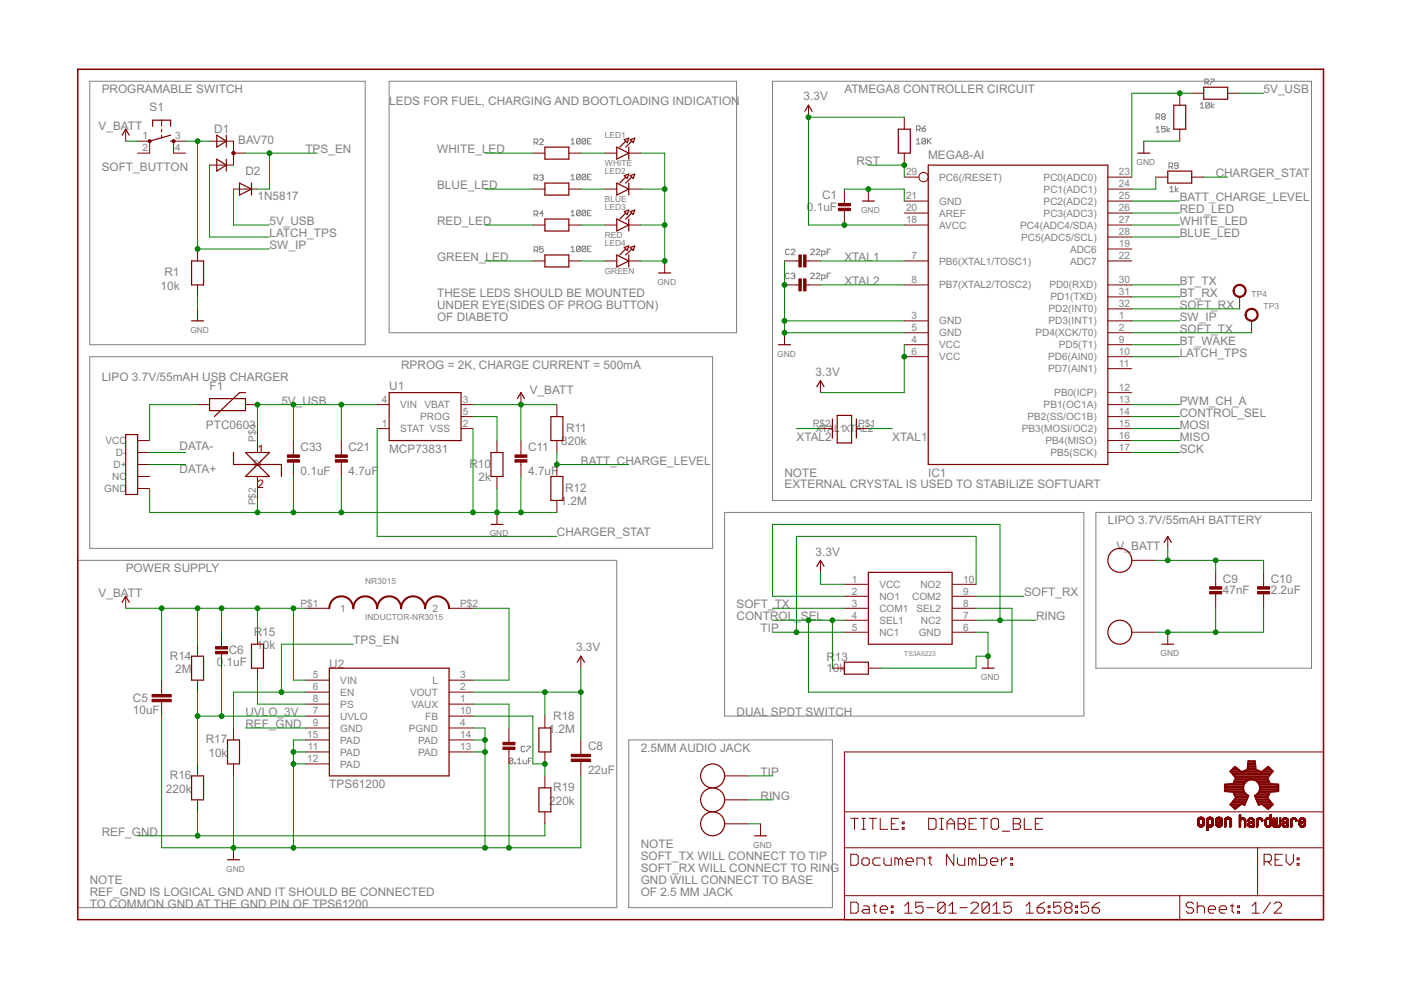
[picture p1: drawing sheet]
<svg xmlns="http://www.w3.org/2000/svg" width="297mm" height="210mm" viewBox="0 0 297 210" stroke-linecap="round" stroke-linejoin="round" font-family="sans-serif">
<g fill="none" stroke="#808080" stroke-width=".21">
<path d="M19 17.2h58.4v55.9h-58.4zM82.5 17.2h73.7v53.3h-73.7zM163.8 17.2h114.3v88.9h-114.3zM255.5 17.5h.6l.1-.1v-.4l-.1-.2h-.6v1.1M255.8 17.5l.4 .4M256.6 16.8h.8v.2l-.8 .8v.1M113.2 30.2h.6l.2-.1v-.4l-.2-.2h-.6v1.1M113.2 37.9h.6l.2-.2v-.4l-.2-.2h-.6v1.1M113.6 30.2l.4 .4M113.6 37.9l.4 .3M114.4 29.7l.2-.2h.4l.2 .2v.2l-.8 .7h.8M114.4 37.3l.2-.2h.4l.2 .2-.2 .4"/>
<path d="M114.8 37.7h.2M115 37.7l.2 .2-.2 .3h-.4l-.2-.1M121.1 30.5h.7M121.1 29.7l.4-.4v1.2M121.1 37.4l.4-.4v1.1M121.1 38.1h.7M123 29.5v.8l-.2 .2h-.4l-.2-.2M123 29.5l-.2-.2h-.4l-.2 .2v.8M123 37.1l-.2-.1h-.4l-.2 .1v.8M123 37.1v.8l-.2 .2h-.4l-.2-.2M123 29.5l-.8 .8M123 37.1l-.8 .8"/>
<path d="M124.2 29.5v.8l-.2 .2h-.4l-.2-.2M124.2 29.5l-.2-.2h-.4l-.2 .2v.8M124.2 37.1l-.2-.1h-.4l-.2 .1v.8M124.2 37.1v.8l-.2 .2h-.4l-.2-.2M124.2 29.5l-.8 .8M124.2 37.1l-.8 .8M124.6 29.9h.4M124.6 37.5h.4M125.3 29.3h-.7v1.2h.7M125.3 37h-.7v1.1h.7M194.3 29.7l.4-.4v1.2M194.3 30.5h.8"/>
<path d="M194.3 27.5h.6l.2-.2v-.4l-.2-.2h-.6v1.2M194.7 27.5l.4 .4M195.5 27.3h.6l.2 .3-.2 .3h-.4l-.2-.3zM196.3 29.5v.8l-.2 .2h-.4l-.2-.2M196.3 29.5l-.2-.2h-.4l-.2 .2v.8M196.3 29.5l-.8 .8M196.3 26.7l-.8 .6M196.6 29.3v1.2M196.8 29.9l.6 .6M197.4 29.3l-.8 .8M245.1 27.2l.4-.4v1.2M245.1 28h.8"/>
<path d="M245.1 24.9h.6l.2-.2v-.4l-.2-.2h-.6v1.2M245.5 24.9l.4 .4M246.5 24.7l-.2-.2 .2-.4h.3l.3 .2-.3 .4M246.5 24.7l-.2 .2 .2 .4h.3l.3-.2-.3-.4M246.5 24.7h.3M247.1 26.8h-.8v.6l.4-.2 .4 .2v.4l-.3 .2h-.3l-.2-.2M247.4 26.8v1.2M247.8 35.3h.6l.2-.2v-.4l-.2-.2h-.6v1.2M248 39.9l.4-.4v1.2M248 27.2l-.6 .4 .6 .4M248.2 35.3l.4 .4M249.2 39.5v1.2"/>
<path d="M249.8 39.9l-.6 .4 .6 .4M249.8 35.1h-.6l-.2-.2 .2-.4h.4l.2 .2v.8l-.2 .2h-.4l-.2-.2M254.5 22.1l.4-.4v1.2M254.5 22.9h.8M256.4 21.9v.8l-.2 .2h-.4l-.1-.2M256.4 21.9l-.2-.2h-.4l-.1 .2v.8M256.4 21.9l-.7 .8M256.8 21.7v1.2M257.4 22.1l-.6 .4 .6 .4M113.2 45.5h.6l.2-.2v-.4l-.2-.2h-.6v1.2M113.2 53.1h.6l.2-.2v-.4l-.2-.2h-.6v1.2M113.6 45.5l.4 .4"/>
<path d="M113.6 53.1l.4 .4M115.2 52.3h-.8v.6l.4-.2 .4 .2v.4l-.2 .2h-.4l-.2-.2M115.2 45.3h-.8l.6-.6v1.2M121.1 45l.4-.4v1.1M121.1 52.6l.4-.4v1.2M121.1 45.7h.7M121.1 53.4h.7M123 44.8l-.2-.2h-.4l-.2 .2v.8M123 52.4l-.2-.2h-.4l-.2 .2v.8M123 44.8v.8l-.2 .1h-.4l-.2-.1M123 52.4v.8l-.2 .2h-.4l-.2-.2M123 44.8l-.8 .8"/>
<path d="M123 52.4l-.8 .8M124.2 44.8l-.2-.2h-.4l-.2 .2v.8M124.2 52.4l-.2-.2h-.4l-.2 .2v.8M124.2 44.8v.8l-.2 .1h-.4l-.2-.1M124.2 52.4v.8l-.2 .2h-.4l-.2-.2M124.2 44.8l-.8 .8M124.2 52.4l-.8 .8M124.6 45.2h.4M124.6 52.8h.4M125.3 44.6h-.7v1.1h.7M125.3 52.2h-.7v1.2h.7M167.3 53l-.1-.2h-.4l-.2 .2v.8l.2 .2h.4l.1-.2"/>
<path d="M167.3 58.1l-.1-.2h-.4l-.2 .2v.8l.2 .2h.4l.1-.2M167.7 53l.2-.2h.4l.2 .2v.2l-.8 .8h.8M167.7 58.1l.2-.2h.4l.2 .2-.2 .4M168.1 58.5h.2M168.3 58.5l.2 .2-.2 .4h-.4l-.2-.2M171.9 53l.1-.2h.4l.2 .2v.2l-.7 .8h.7M171.9 58.1l.1-.2h.4l.2 .2v.2l-.7 .8h.7M173 53l.2-.2h.4l.2 .2v.2l-.8 .8h.8M173 58.1l.2-.2h.4l.2 .2v.2l-.8 .8h.8M174.2 54h.6l.2-.2v-.4l-.2-.2h-.6v1.2M174.2 59.1h.6l.2-.2v-.4l-.2-.2h-.6v1.2M175.4 53.4h.3"/>
<path d="M175.4 58.5h.3M176.1 52.8h-.7v1.2M176.1 57.9h-.7v1.2M248 40.7h.8M19 75.6h132.1v40.7h-132.1zM16.5 118.8h114.3v73.6h-114.3zM153.6 108.6h76.2v43.2h-76.2zM232.3 108.6h45.8v33.1h-45.8zM111.3 158.4l-.2-.2h-.4l-.2 .2v.8l.2 .2h.4l.2-.2M111.7 158.2h.8v.2l-.8 .8v.2M133.3 156.9h43.2v35.5h-43.2zM108.7 161l-.2-.2h-.3l-.2 .2v.7"/>
<path d="M108.7 161v.7l-.2 .2h-.3l-.2-.2M108.7 161l-.7 .7M109.1 161.7h.2v.2h-.2zM109.7 161.9h.8M109.7 161.1l.4-.3v1.1M110.9 161.1v.6l.2 .2h.6v-.8M112.1 161.3h.3M112.8 160.8h-.7v1.1"/>
</g>
<path d="M16.5 14.7h264.1v180.3h-264.1z" fill="none" stroke="#800000" stroke-width=".32"/>
<g fill="none" stroke="#800000" stroke-width=".21">
<path d="M250.1 19.8v2.5M252.7 19.8h2.5M260.3 19.8h2.5M26.6 27.4v2.5M29.2 29.9h2.5v2.6h-2.5M34.3 25.5v1.3M34.3 27.4v.6M34.3 28.7v.6M39.3 29.9h-2.5v2.6h2.5M44.4 29.9h5.1v5.1h-5.1M49.5 32.5h2.5M113 32.5h2.5"/>
<path d="M120.6 32.5h2.5M128.2 32.5h2.6M133.3 32.5h2.5M171.4 22.3v2.5M191.7 37.5h3.1M191.7 24.8v2.6M191.7 32.5v2.5M234.9 37.5h5.1M242.5 29.9v2.6M245 37.5h2.6M250.1 27.4v2.5M252.7 37.5h2.5"/>
<path d="M41.9 52.8v2.5M49.5 40.1h5.1M113 55.3h2.5M113 47.7h2.5M113 40.1h2.5M120.6 55.3h2.5M120.6 47.7h2.5M120.6 40.1h2.5M128.2 55.3h2.6M128.2 47.7h2.6M128.2 40.1h2.6M133.3 55.3h2.5"/>
<path d="M133.3 47.7h2.5M133.3 40.1h2.5M140.9 55.3v2.6M166.3 55.3h3.3M170.6 55.3h3.3M179 40.1v3.3M179 44.4v3.3M184.1 40.1v2.5M191.7 55.3h5.1M191.7 42.6h5.1M191.7 45.2h5.1M191.7 47.7h5.1"/>
<path d="M234.9 55.3h5.1M234.9 42.6h5.1M234.9 45.2h5.1M234.9 47.7h5.1M234.9 52.8h5.1M234.9 50.2h5.1M234.9 40.1h5.1M41.9 60.4v2.5M41.9 65.5v2.5M166.3 60.4h3.3M166.3 70.5v2.6M170.6 60.4h3.3"/>
<path d="M191.7 60.4h5.1M191.7 68h5.1M191.7 70.5h5.1M191.7 73.1h5.1M191.7 75.6h5.1M234.9 60.4h5.1M234.9 68h5.1M234.9 70.5h5.1M234.9 73.1h5.1M234.9 75.6h5.1M234.9 78.2h5.1M234.9 65.5h5.1"/>
<path d="M234.9 62.9h5.1M262.8 62.9v2.6M265.4 68v2.5M29.2 95.9h2.5M29.2 93.4h2.5M29.2 98.5h2.5M41.9 85.8h2.5M52 85.8h2.6M54.6 90.9v5M62.2 93.4v3.3M62.2 97.7v3.3M72.4 93.4v3.3"/>
<path d="M72.4 97.7v3.3M80 90.9h2.5M80 85.8h2.5M97.7 90.9h2.6M97.7 88.3h2.6M97.7 85.8h2.6M105.4 93.4v2.5M110.4 83.2v2.6M110.4 93.4v3.3M110.4 97.7v3.3M118.1 85.8v2.5M118.1 93.4v2.5"/>
<path d="M118.1 98.5v2.5M173.9 90.9h2.6M173.9 80.7v2.5M181.6 90.9h2.5M234.9 95.9h5.1M234.9 93.4h5.1M234.9 90.9h5.1M234.9 88.3h5.1M234.9 85.8h5.1M234.9 83.2h5.1M29.2 101h2.5M29.2 103.6h2.5"/>
<path d="M54.6 101v5.1M105.4 101v2.6M105.4 108.6v2.6M118.1 106.1v2.5M173.9 118.8v2.5M240 118.8h5M247.6 113.7v2.6M26.6 126.4v2.6M41.9 136.6v2.5M47 134v3.4M47 138.4v3.3M54.6 134v2.6"/>
<path d="M64.7 129h5.1M95.2 129h5.1M123.1 139.1v2.6M179 129h5.1M179 123.9h5.1M179 126.4h5.1M179 131.5h5.1M179 134h5.1M201.9 129h5M201.9 123.9h5M201.9 126.4h5M201.9 131.5h5"/>
<path d="M201.9 134h5M209.5 139.1v2.6M240 134h5M247.6 134v2.6M257.7 121.3v3.4M257.7 125.7v3.3M267.9 121.3v3.4M267.9 125.7v3.3M34.3 144.2v3.1M34.3 148.8v3M41.9 144.2v2.5M49.5 154.3v2.6"/>
<path d="M54.6 141.7v2.5M64.7 159.4h5.1M64.7 146.7h5.1M64.7 151.8h5.1M64.7 154.3h5.1M64.7 144.2h5.1M64.7 156.9h5.1M64.7 149.3h5.1M95.2 159.4h5.1M95.2 146.7h5.1M95.2 151.8h5.1M95.2 154.3h5.1"/>
<path d="M95.2 144.2h5.1M95.2 156.9h5.1M95.2 149.3h5.1M107.9 154.3v3.3M107.9 158.7v3.3M115.5 151.8v2.5M115.5 159.4v2.6M123.1 156.9v3M176.5 141.7h2.5M179 159.4h101.6v35.6h-101.6zM184.1 141.7h2.5M41.9 162v2.5"/>
<path d="M41.9 169.6v2.5M49.5 162v2.5M49.5 179.7v2.6M64.7 162h5.1M115.5 164.5v2.5M115.5 172.1v2.6M123.1 161.5v3M153.6 174.7h5.1M153.6 169.6h5.1M153.6 164.5h5.1M161.2 174.7v2.5M179 179.7h101.6"/>
<path d="M179 172.1h101.6M180.4 173.5h1.5M181.2 173.5v2.3M182.7 173.5h.8M182.7 175.8h.8M183.1 173.5v2.3M184.3 173.5h1.5M185.1 173.5v2.3M186.6 173.5v2.3h1.6M189 174.7h.7M190.5 173.5h-1.5v2.3h1.5M191.3 175.5h.4v.3h-.4z"/>
<path d="M191.3 174.3h.4v.4h-.4zM196.9 173.5h1.2l.4 .4v1.6l-.4 .3h-1.2zM199.2 173.5h.8M199.2 175.8h.8M199.6 173.5v2.3M200.8 174.7h1.6M200.8 175.8v-1.5l.8-.8 .8 .8v1.5M203.1 173.5h1.2l.4 .4v.4l-.4 .4 .4 .4v.4l-.4 .3h-1.2zM203.1 174.7h1.2M205.5 174.7h.7M207 173.5h-1.5v2.3h1.5M207.8 173.5h1.6"/>
<path d="M208.6 173.5v2.3M210.1 173.9l.4-.4h.8l.4 .4v1.6l-.4 .3h-.8l-.4-.3zM212.5 176.2h1.5M214.8 173.5h1.2l.4 .4v.4l-.4 .4 .4 .4v.4l-.4 .3h-1.2zM214.8 174.7h1.2M217.2 173.5v2.3h1.5M219.5 174.7h.8M221.1 173.5h-1.6v2.3h1.6M253.9 174.6h.4M253.9 174.3h.4M253.9 174.7l.4 .1M253.9 174.7h.4"/>
<path d="M253.9 174.5h.4M253.9 174.4h.4M253.9 174.2h.4M253.9 174.1h.4M253.9 174h.4M253.9 173.9h.4M253.9 173.8h.4M253.9 174.9h.5M253.9 174.8l.5 .1M253.9 174.8h.5M254 174.9l.6 .1M254 175h1.3"/>
<path d="M254 173.6h1.3M254 173.5h1.2M254.1 173.5h1.1M254.1 175.1h1.1M254.1 175.2h1M254.1 173.4h1M254.2 175.2h.9M254.2 173.4h.9M254.3 175.3h.7M254.3 173.3h.7M254.3 173.9h-.4M254.4 173.8h-.5"/>
<path d="M254.4 173.3h.5M254.4 173.7l-.5 .1M254.5 173.7h-.6M254.6 175.4h.1M254.8 173.7h.5M254.8 174.9h.5M254.9 173.7l.5 .1M254.9 173.8h.5M254.9 174.8h.5M255 173.9h.4M255 173.8l.4 .1M255 174.6h.4"/>
<path d="M255 174.3h.4M255 174.7h.4M255 174.5h.4M255 174.4h.4M255 174.2h.4M255 174.1h.4M255 174h.4M255.2 175.1h-1.2M255.3 173.6l-1.3 .1M255.3 175h-.6M255.4 174.8l-.5 .1M255.4 174.8h-.4"/>
<path d="M255.8 175.8h.4M255.8 174.6h.4M255.8 174.3h.4M255.8 175.4h.4M255.8 176h.2M255.8 175.9h.4M255.8 175.7h.4M255.8 175.6h.4M255.8 175.5h.4M255.8 175.2h1.2M255.8 174.9l.7 .1M255.8 174.9h.6"/>
<path d="M255.8 174.8l.5 .1M255.8 174.8h.5M255.8 174.7h.4M255.8 174.5h.4M255.8 174.4h.4M255.8 174.2h.4M255.8 174.1h.4M255.8 174h.4M255.8 173.9h.4M255.8 173.8h.4M255.9 176.1h.1M255.9 173.6h1.3"/>
<path d="M256 173.5h1.1M256 173.5h1.2M256 173.4h1M256.1 173.4h.9M256.2 176h-.4M256.2 173.3h.7M256.2 173.9h-.4M256.3 173.8h-.5M256.3 173.3h.5M256.3 173.7l-.5 .1M256.4 173.7h-.5M256.5 175.4h.1"/>
<path d="M256.7 173.7h.5M256.7 174.9h.5M256.8 173.7h.4M256.8 173.8h.5M256.9 175.3h-1.1M256.9 174.8h.4M256.9 173.8h.4M256.9 174.6h.4M256.9 174.3h.4M256.9 174.7h.4M256.9 174.5h.4M256.9 174.4h.4"/>
<path d="M256.9 174.2h.4M256.9 174.1h.4M256.9 174h.4M256.9 173.9h.4M257 175.2l-1.2 .1M257.1 175.1l-1.3 .1M257.2 175.1h-1.4M257.2 175h-1.4M257.2 173.6l-1.3 .1M257.2 174.9l-.6 .1M257.3 174.8l-.5 .1M257.3 174.8h-.5"/>
<path d="M257.7 174.8l.5 .1M257.7 174.8h.5M257.7 174.7l.4 .1M257.7 174.7h.4M257.7 174.2h.4M257.7 174.1h.4M257.7 174h.4M257.8 174.9h.5M257.8 174.9l.6 .1M257.8 175h1.3M257.8 173.6h1.3M257.9 175.1h1.2"/>
<path d="M257.9 173.5h1.2M257.9 175.1h1.1M257.9 173.5h1.1M258 175.2h1M258 173.4h1M258 175.2h.9M258 173.4h.9M258.1 175.3h.7M258.1 173.3h.7M258.1 173.9l-.4 .1M258.1 173.9h-.4M258.2 175.3h.6"/>
<path d="M258.2 173.8l-.5 .1M258.2 173.8h-.5M258.2 173.3h.5M258.2 174.2h1M258.2 174.6l-.5 .1M258.2 173.7l-.5 .1M258.3 174.6h-.6M258.3 174.1h.9M258.3 173.7h-.5M258.4 175.4h.2M258.4 174.5l-.7 .1M258.4 174.1h.8"/>
<path d="M258.5 174.5h-.8M258.6 174h.6M258.6 173.7h.6M258.7 174.9h.4M258.7 174.4l-1 .1M258.7 173.7l.5 .1M258.7 173.8h.5M258.7 173.9h.5M258.8 174.8h.4M258.8 173.9h.4M258.8 173.8h.4M258.8 174.7h.4"/>
<path d="M258.8 174.4h-1.1M258.8 174.6h.4M258.9 174.6h.3M258.9 174.3h-1.2M259 174.5h.2M259 174.3h-1.3M259.1 174.5h.1M259.1 175h-.5M259.1 173.6l-1.3 .1M259.1 174.2h-1.4M259.2 174.8l-.5 .1M259.6 174.6h.4"/>
<path d="M259.6 174.3h.4M259.6 175.3h.3M259.6 175.2h.4M259.6 175.1h.4M259.6 175h.4M259.6 174.9h.4M259.6 174.8h.4M259.6 174.7h.4M259.6 174.5h.4M259.6 174.4h.4M259.6 174.2h.4M259.6 174.1h.4"/>
<path d="M259.6 174h.4M259.6 173.9h.4M259.7 175.3h.2M259.7 173.6h1.3M259.8 173.5h1.2M259.8 173.5h1.1M259.9 173.4h1M259.9 173.4h.9M260 175.2l-.4 .1M260 173.3h.7M260.1 173.8l-.4 .1M260.1 173.8h-.4"/>
<path d="M260.1 173.3h.5M260.2 173.7l-.5 .1M260.2 173.7h-.5M260.5 173.7h.5M260.6 173.7h.5M260.6 173.8h.5M260.7 173.8h.4M260.7 174.6h.4M260.7 174.3h.4M260.7 175.3h.3M260.7 175.2h.4M260.7 175.1h.4"/>
<path d="M260.7 175h.4M260.7 174.9h.4M260.7 174.8h.4M260.7 174.7h.4M260.7 174.5h.4M260.7 174.4h.4M260.7 174.2h.4M260.7 174.1h.4M260.7 174h.4M260.7 173.9h.4M260.7 175.3h.2M261 173.6l-1.3 .1"/>
<path d="M261.1 175.2l-.4 .1M262.8 173.5h1M262.8 174.6h.2M262.8 174.3h.2M262.8 175.3h.2M262.8 175.2h.2M262.8 175.1h.2M262.8 175h.2M262.8 174.9h.2M262.8 174.8h.2M262.8 174.7h.2M262.8 174.5h.2"/>
<path d="M262.8 174.4h.2M262.8 174.2h.2M262.8 174.1h.2M262.8 173.9h.3M262.8 173.6l1.2 .1M262.8 173.6h1.2M262.8 173.5h1.1M262.8 173.4h.3M262.8 173.4h.2M262.8 173.3h.2M262.8 173.2h.2M262.8 173.1h.2"/>
<path d="M262.8 173h.2M262.8 172.9h.2M262.8 172.8h.2M262.8 175.4h.1M263 175.3l-.2 .1M263.1 174h-.3M263.1 173.8l-.3 .1M263.2 173.8h-.4M263.2 173.4h.5M263.2 173.7l-.4 .1M263.3 173.4h.3M263.4 173.7h-.6"/>
<path d="M263.5 173.7h.5M263.7 173.7h.4M263.7 173.8h.4M263.8 173.8h.3M263.8 173.9h.3M263.8 174.6h.3M263.8 174.3h.3M263.8 175.2h.3M263.8 175.1h.3M263.8 175h.3M263.8 174.9h.3M263.8 174.8h.3"/>
<path d="M263.8 174.7h.3M263.8 174.5h.3M263.8 174.4h.3M263.8 174.2h.3M263.8 174.1h.3M263.8 174h.3M263.9 175.4h.1M264.1 175.3l-.3 .1M264.1 175.3h-.3M264.6 174.9l.3 .1M264.6 174.9h.3M264.6 174.8h.3"/>
<path d="M264.6 174h.3M264.6 175h.3M264.6 173.9h.3M264.6 175.1h.5M264.6 173.8h.3M264.6 175.1h.8M264.7 175.2h.7M264.7 175.2l.8 .1M264.7 174.2h-.1M264.7 173.7h1.1M264.8 173.6h1M264.8 175.3h.7"/>
<path d="M264.8 173.5h.9M264.8 174.1h-.2M264.9 173.5h.8M264.9 174.1h-.3M264.9 174.8h-.3M264.9 174.4h1M264.9 174.7l-.3 .1M264.9 173.9h-.3M264.9 175.4h.5M265 174.7h-.4M265 173.4h.6M265 174.3h.9"/>
<path d="M265 173.8h-.4M265 173.7l-.4 .1M265.1 173.4h.3M265.1 174.6l-.5 .1M265.2 174.3h.7M265.2 175.4h.1M265.2 174.6h-.6M265.2 173.7h-.5M265.2 175.1h.2M265.2 174.2h.7M265.3 173.7h.6M265.3 174.5l-.6 .1"/>
<path d="M265.4 174.2h.5M265.4 174.5h-.7M265.5 173.7l.4 .1M265.5 174.1h.4M265.5 173.8h.4M265.6 173.8l.3 .1M265.6 174.1h.3M265.6 173.9h.3M265.6 174.5h.3M265.6 174.6h.3M265.6 175.4h.1M265.6 175.2h.3"/>
<path d="M265.6 175.1h.3M265.6 175h.3M265.6 174.9h.3M265.6 174.8h.3M265.6 174.7h.3M265.6 174h.3M265.9 175.3l-.3 .1M265.9 175.3h-.3M265.9 174.4l-1.1 .1M266.4 174.6h.3M266.4 174.3h.3M266.4 175.3h.3"/>
<path d="M266.4 175.2h.3M266.4 175.1h.3M266.4 175h.3M266.4 174.9h.3M266.4 174.8h.3M266.4 174.7h.3M266.4 174.5h.3M266.4 174.4h.3M266.4 174.2h.3M266.4 174.1h.3M266.4 173.9h.3M266.4 175.4h.1"/>
<path d="M266.5 173.7h1.1M266.6 173.6h1M266.6 175.3l-.2 .1M266.6 173.5h.9M266.6 179.7v10.2M266.7 173.5h.8M266.7 175.2h-.3M266.7 174h-.3M266.7 173.9h-.3M266.7 173.8l-.3 .1M266.8 173.4h.6M266.8 173.8h-.4"/>
<path d="M266.8 173.7l-.4 .1M266.9 173.4h.3M267 173.7h-.5M267.1 173.7h.6M267.3 173.7l.4 .1M267.3 173.8h.4M267.4 173.9h.3M267.4 173.8h.3M267.5 174.1h.2M267.5 174h.2M267.7 174.1h-.2M268.2 174.6h.3"/>
<path d="M268.2 174.3h.3M268.2 174.8h.3M268.2 174.7h.3M268.2 174.5h.3M268.2 174.4h.3M268.2 174.2h.3M268.2 174.1h.3M268.2 174h.3M268.2 173.9h.3M268.2 174.9l.4 .1M268.2 174.9h.3M268.2 173.9h.4"/>
<path d="M268.2 175h.5M268.3 175.1h.5M268.3 175.1h1.2M268.3 173.7h1.3M268.4 175.2h1M268.4 173.6h1.2M268.4 173.5h1.2M268.5 173.5h1.1M268.5 175.3h.8M268.5 175.3h.7M268.5 173.9h-.3M268.6 173.4h.6"/>
<path d="M268.6 175.4h.5M268.6 173.8h-.4M268.7 173.7l-.5 .1M268.7 173.4h.4M268.8 175.4h.1M268.8 173.7h-.5M268.9 173.7h.7M269.1 173.7h.5M269.1 175h.4M269.1 173.8h.5M269.2 175h.3M269.2 173.8h.4"/>
<path d="M269.2 174.9h.3M269.2 174.9h.4M269.2 173.9h.4M269.2 173.4h.4M269.3 174.6h.3M269.3 174.3h.3M269.3 174.8h.3M269.3 174.7h.3M269.3 174.5h.3M269.3 174.4h.3M269.3 174.2h.3M269.3 174.1h.3"/>
<path d="M269.3 174h.3M269.3 173.9h.3M269.3 173.4h.3M269.3 173.3h.3M269.3 173.2h.3M269.3 173.1h.3M269.3 173h.3M269.3 172.9h.3M269.3 172.8h.3M269.5 175.1h-.5M269.8 174.6h.3M269.8 174.3h.3"/>
<path d="M269.8 174.8h.3M269.8 174.7h.3M269.8 174.5h.3M269.8 174.4h.3M269.8 174.2h.3M269.8 174.1h.3M269.8 174h.3M269.8 173.9h.3M269.8 173.8h.3M269.8 173.7h.3M269.8 173.6h.3M269.8 173.5h.3"/>
<path d="M269.9 173.5h.2M269.9 175h.3M269.9 174.9l.3 .1M269.9 174.9h.3M269.9 175.1h1.6M269.9 175.1h.4M269.9 175.2h1.6M269.9 175.2h1.5M270 175.3h1.4M270 173.4h.1M270 175.3h1.3M270.1 175.4h.4"/>
<path d="M270.4 175.4h.1M270.4 175.1h.6M270.5 175h.4M270.5 175h.3M270.5 174.6h.3M270.5 174.9h.3M270.5 174.8h.3M270.5 174.7h.3M270.5 174.5h.3M270.5 174.4h.3M270.5 174.3h.3M270.6 174.3h.2"/>
<path d="M270.6 174.2h.2M270.6 174.1h.2M270.6 174h.2M270.6 173.9h.2M270.6 173.8h.2M270.6 173.7h.2M270.6 173.6h.2M270.6 173.5h.2M270.7 173.4h.1M270.8 175.4h.4M271.1 175.1h.4M271.2 175h.3"/>
<path d="M271.2 174.9h.3M271.3 174.9h.2M271.3 173.5h.2M271.3 174.6h.2M271.3 174.3h.2M271.3 174.8h.2M271.3 174.7h.2M271.3 174.5h.2M271.3 174.4h.2M271.3 174.2h.2M271.3 174.1h.2M271.3 174h.2"/>
<path d="M271.3 173.9h.2M271.3 173.8h.2M271.3 173.7h.2M271.3 173.6h.2M271.4 173.4h.1M271.8 174.9l.4 .1M271.8 174.9h.3M271.8 174.8h.3M271.8 175h.4M271.8 174h.3M271.8 173.9h.3M271.9 175.1l.8 .1"/>
<path d="M271.9 175.1h.4M271.9 175.2h.8M271.9 174.2h-.1M272 175.2l.7 .1M272 173.6h1M272 175.3h.7M272.1 173.5h.8M272.1 175.3h.6M272.1 174.1h-.3M272.1 174.4h1.1M272.2 173.9h-.4M272.2 174.7l-.4 .1"/>
<path d="M272.2 173.8l-.3 .1M272.2 175.4h.5M272.2 174.7h-.4M272.2 174.3h1M272.2 173.4h.6M272.2 173.8h-.3M272.3 173.7l-.4 .1M272.3 173.4h.4M272.4 174.6l-.5 .1M272.4 174.3h.8M272.4 174.6h-.5M272.5 175.1h.1"/>
<path d="M272.5 174.2h.7M272.5 173.7h-.6M272.5 173.7h.6M272.6 174.5l-.7 .1M272.6 174.2h.6M272.7 174.5h-.7M272.7 173.7l.4 .1M272.8 174.1h.4M272.8 173.8h.3M272.8 173.8l.4 .1M272.9 174.1h.3M272.9 173.9h.3"/>
<path d="M272.9 174.6h.3M272.9 175.2h.3M272.9 175.1h.3M272.9 175h.3M272.9 174.9h.3M272.9 174.8h.3M272.9 174.7h.3M272.9 174.5h.3M272.9 174h.3M272.9 175.4h.1M273.1 175.3l-.2 .1M273.2 175.3h-.3"/>
<path d="M273.2 175.2l-.3 .1M273.2 174.4l-1.2 .1M273.6 174.6h.3M273.6 174.3h.3M273.6 175.4h.1M273.6 175.3h.3M273.6 175.2h.3M273.6 175.1h.3M273.6 175h.3M273.6 174.9h.3M273.6 174.8h.3M273.6 174.7h.3"/>
<path d="M273.6 174.5h.3M273.6 174.4h.3M273.6 174.2h.3M273.6 174.1h.3M273.8 173.6h1M273.9 173.5h.9M273.9 175.3l-.3 .1M273.9 173.5h.8M273.9 174h-.3M273.9 173.9l-.3 .1M274 173.9h-.4M274 173.8l-.3 .1"/>
<path d="M274 173.4h.6M274.1 173.8h-.4M274.1 173.7l-.4 .1M274.1 173.4h.4M274.3 173.7h-.6M274.3 173.7h.6M274.5 173.7h.4M274.6 173.8h.4M274.7 173.9h.3M274.7 174h.3M274.9 174.1h-.2M275 174.1h-.3"/>
<path d="M275.4 174.3h.3M275.4 174.8l.4 .1M275.4 174.8h.3M275.4 174.7h.4M275.4 174.6h.6M275.4 174.3h1.3M275.4 174.2h.3M275.4 174.1h.3M275.4 174h.3M275.5 174.9l.3 .1M275.5 174.9h.3M275.5 175h.4"/>
<path d="M275.5 175.1h.5M275.5 175.1h1.2M275.6 173.6l1.1 .1M275.6 173.6h1M275.6 175.2h1M275.7 173.5h.9M275.7 173.5h.8M275.7 175.3h.8M275.8 175.3h.7M275.8 174.7l-.4 .1M275.8 173.9l-.4 .1M275.8 173.9h-.3"/>
<path d="M275.8 173.8l-.3 .1M275.8 173.4h.6M275.9 173.8h-.4M275.9 175.4h.5M275.9 173.7l-.4 .1M275.9 173.4h.4M276 174.6l-.6 .1M276.1 173.7h-.6M276.1 175.4h.1M276.2 173.7h.5M276.2 174.5l-.8 .1M276.2 174.2h.6"/>
<path d="M276.2 174.5h-.8M276.3 174.1h.5M276.3 173.7l.5 .1M276.4 173.8h.4M276.4 174.4l-1 .1M276.4 174.1h.4M276.4 175h.4M276.4 173.8l.4 .1M276.5 174.9h.3M276.5 173.9h.3M276.5 174h.3M276.5 174.8h.3"/>
<path d="M276.5 174.7h.3M276.5 174.4h-1.1M276.6 174.7h.2M276.6 175.2h-1M276.7 175.1h-.5M276.7 174.6h.1M276.8 174.3h-.8M276.8 175h-.4M276.8 174.9h-.3M276.8 174.2h-.7M179 189.9h101.6M180.4 181.1h1.2l.3 .4v1.6l-.3 .4h-1.2z"/>
<path d="M180.4 191.3h1.2l.3 .4v1.5l-.3 .4h-1.2zM182.7 182.3l.4-.4h.8l.4 .4v.8l-.4 .4h-.8l-.4-.4zM183.1 192.1h.8l.4 .3v1.2h-1.2l-.4-.4 .4-.4h1.2M185.1 192.1h.7M185.5 191.7v1.5l.3 .4M186.6 192.8h1.6v-.4l-.4-.3h-.8l-.4 .3v.8l.4 .4h.8M186.6 181.9h-1.1l-.4 .4v.8l.4 .4h1.1M187.4 181.9v1.2l.4 .4h1.2v-1.6M189 193.2h.4v.4h-.4zM189 192.1h.4v.3h-.4zM190.5 182.3l-.4-.4h-.4v1.6M190.5 182.3l.4-.4 .4 .4v1.2"/>
<path d="M190.5 182.3v1.2M191.8 193.6h1.6M191.8 192.1l.8-.8v2.3M192.1 182.7h1.5v-.4l-.3-.4h-.8l-.4 .4v.8l.4 .4h.8M194.4 183.5v-1.6h1.2l.4 .4v1.2M195.7 191.3h-1.5v1.1l.7-.3h.4l.4 .3v.8l-.4 .4h-.8l-.3-.4M196.5 192.4h1.6M196.8 181.9h.7M197.1 181.5v1.6l.4 .4M200.4 191.7v1.5l-.4 .4h-.8l-.4-.4M200.4 191.7l-.4-.4h-.8l-.4 .4v1.5M200.4 191.7l-1.6 1.5"/>
<path d="M201.2 193.6h1.5M201.2 192.1l.8-.8v2.3M202.2 181.1v2.4l-1.5-2.4v2.4M203 181.9v1.2l.4 .4h1.2v-1.6M203.5 192.4h1.6M205.8 191.7l.4-.4h.8l.4 .4v.4l-1.6 1.5h1.6M206.1 182.3l-.4-.4h-.4v1.6M206.1 182.3v1.2M206.1 182.3l.4-.4 .4 .4v1.2M207.7 181.1v2.4h1.2l.3-.4v-.8l-.3-.4h-1.2M209.7 191.7v1.5l-.3 .4h-.8l-.4-.4M209.7 191.7l-.3-.4h-.8l-.4 .4v1.5"/>
<path d="M209.7 191.7l-1.5 1.5M210 182.7h1.6v-.4l-.4-.4h-.8l-.4 .4v.8l.4 .4h.8M210.5 193.6h1.6M210.5 192.1l.8-.8v2.3M212.3 181.9v1.6M213.5 181.9h-.4l-.8 .8M214.3 183.1h.4v.4h-.4zM214.3 181.9h.4v.4h-.4zM214.4 191.3h-1.5v1.1l.7-.3h.4l.4 .3v.8l-.4 .4h-.7l-.4-.4M217.6 193.6h1.5M217.6 192.1l.7-.8v2.3M219.9 192.4h1.1l.4 .4v.4l-.4 .4h-.7l-.4-.4z"/>
<path d="M221.4 191.3l-.7 .4-.8 .7M222.2 193.2h.4v.4h-.4zM222.2 192.1h.4v.3h-.4zM224.9 191.3h-1.5v1.1l.8-.3h.4l.3 .3v.8l-.3 .4h-.8l-.4-.4M226.1 192.4l-.4 .4v.4l.4 .4h.8l.4-.4v-.4l-.4-.4M226.1 192.4l-.4-.3v-.4l.4-.4h.8l.4 .4v.4l-.4 .3M226.1 192.4h.8M228.1 193.2h.4v.4h-.4zM228.1 192.1h.4v.3h-.4zM230.8 191.3h-1.6v1.1l.8-.3h.4l.4 .3v.8l-.4 .4h-.8l-.4-.4M231.6 192.4h1.1l.4 .4v.4l-.4 .4h-.7l-.4-.4zM233.1 191.3l-.8 .4-.7 .7"/>
<path d="M250.1 189.9v5.1M253.1 191.7l-.4-.4h-.8l-.4 .4v.4l.4 .3h.8l.4 .4v.4l-.4 .4h-.8l-.4-.4M253.8 192.4l.4-.3h.8l.4 .3v1.2M253.8 191.3v2.3M256.2 192.8h1.5v-.4l-.4-.3h-.7l-.4 .3v.8l.4 .4h.7M258.5 192.8h1.6v-.4l-.4-.3h-.8l-.4 .3v.8l.4 .4h.8M260.9 192.1h.7M261.2 191.7v1.5l.4 .4M262.4 193.2h.4v.4h-.4zM262.4 192.1h.4v.3h-.4zM265.5 193.6h1.5M265.5 192.1l.8-.8v2.3"/>
<path d="M268 182.7h1.2l.4-.4v-.8l-.4-.4h-1.2v2.4M268.8 182.7l.8 .8M269.4 191.3l-1.6 2.3M270.2 191.7l.3-.4h.8l.4 .4v.4l-1.5 1.5h1.5M270.3 182.3h.8M271.9 181.1h-1.6v2.4h1.6M272.7 181.1v1.6l.8 .8 .7-.8v-1.6M275 183.1h.4v.4h-.4zM275 181.9h.4v.4h-.4z"/>
<circle cx="195.8" cy="37.5" r=".99"/>
</g>
<g fill="none" stroke="#800000" stroke-width=".25">
<path d="M255.2 18.5h5.1v2.5h-5.1zM25.9 28.7l.7-1.3 .8 1.3M32.4 26.8v-1.3h3.8v1.3M36.2 29.9h.6M36.2 28.7l-4.5 1.2M46 28.7l2 1.2-2 1.3zM46 33.7l2 1.3-2 1.3zM48 28.7v2.5M48 33.7v2.6M50.8 38.8l2.5 1.3-2.5 1.3zM53.3 38.8v2.6M115.5 31.2h5.1v2.5h-5.1z"/>
<path d="M115.5 38.8h5.1v2.6h-5.1zM130.8 31.2l2.5 1.3-2.5 1.2zM130.8 38.8l2.5 1.3-2.5 1.3zM132.4 29.6l.9-.3-.3 .9zM132.4 37.2l.9-.3-.3 1zM132.7 29.9l-1.3 1.3M132.7 37.5l-1.3 1.3M133.3 31.2v2.5M133.3 38.8v2.6M133.6 29.6l1-.3-.3 .9zM133.6 37.2l1-.3-.3 1zM133.9 29.9l-1.2 1.3"/>
<path d="M133.9 37.5l-1.2 1.3M170.6 23.6l.8-1.3 .8 1.3M190.5 27.4h2.5v5.1h-2.5zM196.8 35h38.1v63.5h-38.1zM241.2 32.5h2.6M247.6 36.3h5.1v2.5h-5.1zM248.9 22.3h2.5v5.1h-2.5zM40.6 55.3h2.6v5.1h-2.6zM115.5 46.4h5.1v2.6h-5.1zM115.5 54.1h5.1v2.5h-5.1zM130.8 46.4l2.5 1.3-2.5 1.3zM130.8 54.1l2.5 1.2-2.5 1.3z"/>
<path d="M132.4 44.9l.9-.4-.3 1zM132.4 52.5l.9-.3-.3 .9zM132.7 45.2l-1.3 1.2M132.7 52.8l-1.3 1.3M133.3 46.4v2.6M133.3 54.1v2.5M133.6 44.9l1-.4-.3 1zM133.6 52.5l1-.3-.3 .9zM133.9 45.2l-1.2 1.2M133.9 52.8l-1.2 1.3M139.7 57.9h2.5M182.8 42.6h2.6"/>
<path d="M40.6 68h2.6M165.1 73.1h2.5M26.6 92.1h2.6v12.7h-2.6zM44.4 84.5h7.6v2.6h-7.6zM49.5 95.9v2.6h10.2v2.5M52 95.9h5.1l-5.1 5.1h5.1zM52 83.2h-1.2l-5.4 5.1M82.5 83.2h15.2v10.2h-15.2zM104.1 95.9h2.5v5.1h-2.5zM109.7 84.5l.7-1.3 .8 1.3M116.8 88.3h2.5v5.1h-2.5zM173.2 82l.7-1.3 .8 1.3"/>
<path d="M176.5 88.8v4.1M177.5 88.1h3.1v5.8h-3.1zM181.6 88.8v4.1M104.1 111.2h2.5M116.8 101h2.5v5.1h-2.5zM246.8 115l.8-1.3 .7 1.3M25.9 127.7l.7-1.3 .8 1.3M40.6 139.1h2.6v5.1h-2.6zM53.3 136.6h2.6v5.1h-2.6zM173.2 120.1l.7-1.3 .8 1.3M184.1 121.3h17.8v15.3h-17.8zM246.3 136.6h2.6"/>
<path d="M48.2 156.9h2.6v5.1h-2.6zM69.8 141.7h25.4v22.8h-25.4zM114.3 154.3h2.5v5.1h-2.5zM122.4 140.4l.7-1.3 .8 1.3M179 140.4h5.1v2.5h-5.1zM208.2 141.7h2.6M40.6 164.5h2.6v5.1h-2.6zM114.3 167h2.5v5.1h-2.5zM160 177.2h2.5M48.2 182.3h2.6"/>
<circle cx="237.4" cy="118.8" r="2.54"/>
<circle cx="237.4" cy="134" r="2.54"/>
<circle cx="151.1" cy="174.7" r="2.54"/>
<circle cx="151.1" cy="164.5" r="2.54"/>
<circle cx="151.1" cy="169.6" r="2.54"/>
</g>
<g fill="#800000" stroke="#800000" stroke-width=".21">
<path d="M109.2 97.5h2.5v.5h-2.5z"/>
<path d="M109.2 96.5h2.5v.5h-2.5z"/>
<path d="M71.1 97.5h2.5v.5h-2.5z"/>
<path d="M71.1 96.5h2.5v.5h-2.5z"/>
<path d="M60.9 97.5h2.6v.5h-2.6z"/>
<path d="M60.9 96.5h2.6v.5h-2.6z"/>
<path d="M32.2 148.3h4.1v.5h-4.1z"/>
<path d="M32.2 147.3h4.1v.5h-4.1z"/>
<path d="M121.1 161h4.1v.5h-4.1z"/>
<path d="M121.1 159.9h4.1v.5h-4.1z"/>
<path d="M106.6 158.4h2.6v.5h-2.6z"/>
<path d="M106.6 157.4h2.6v.5h-2.6z"/>
<path d="M45.7 138.1h2.5v.5h-2.5z"/>
<path d="M45.7 137.1h2.5v.5h-2.5z"/>
<path d="M177.8 43.1h2.5v.5h-2.5z"/>
<path d="M177.8 44.2h2.5v.5h-2.5z"/>
<path d="M256.5 125.4h2.5v.5h-2.5z"/>
<path d="M256.5 124.4h2.5v.5h-2.5z"/>
<path d="M266.6 125.4h2.6v.5h-2.6z"/>
<path d="M266.6 124.4h2.6v.5h-2.6z"/>
<path d="M170.4 54.1h.5v2.5h-.5z"/>
<path d="M169.4 54.1h.5v2.5h-.5z"/>
<path d="M170.4 59.1h.5v2.6h-.5z"/>
<path d="M169.4 59.1h.5v2.6h-.5z"/>
</g>
<g fill="#800000" stroke="#800000" stroke-width=".21">
<path d="M264.4 65.8a1.4 1.4 0 0 1 2.2 .2 1.4 1.4 0 0 1-.9 2.1 1.4 1.4 0 0 1-1.7-1.3h.2a1.15 1.15 0 0 1 1.6-1.1 1.15 1.15 0 0 1 .3 1.9 1.15 1.15 0 0 1-1.8-.6l-.1-.2h-.2z" fill-rule="evenodd"/>
<path d="M261.8 60.7a1.4 1.4 0 0 1 2.2 .2 1.4 1.4 0 0 1-.8 2.1 1.4 1.4 0 0 1-1.8-1.3h.3a1.15 1.15 0 0 1 1.6-1.1 1.15 1.15 0 0 1 .3 1.9 1.15 1.15 0 0 1-1.9-.5v-.3h-.3z" fill-rule="evenodd"/>
<circle cx="31.7" cy="29.9" r=".33"/>
<circle cx="36.8" cy="29.9" r=".33"/>
<circle cx="49.5" cy="32.5" r=".36"/>
</g>
<path d="M69.8 129a2.54 2.54 0 0 1 2.6-2.6 2.54 2.54 0 0 1 2.5 2.6 2.53 2.53 0 0 1 2.5-2.6 2.53 2.53 0 0 1 2.6 2.6 2.54 2.54 0 0 1 2.5-2.6 2.54 2.54 0 0 1 2.5 2.6 2.54 2.54 0 0 1 2.6-2.6 2.54 2.54 0 0 1 2.5 2.6 2.54 2.54 0 0 1 2.6-2.6 2.54 2.54 0 0 1 2.5 2.6" fill="none" stroke="#800000" stroke-width=".42"/>
<g fill="none" stroke="#800000" stroke-width=".38">
<path d="M259.7 167.4h3.9M259.7 167h3.9M259.7 166.7h3.9M259.7 167.7h4M259.7 166.3h4M260.9 170.5h2.2M260.9 163.6h2.2M261.2 170.2h2.9M261.2 163.9h8.4M261.2 163.2h1.5M261.2 170.9h1.5M261.5 169.8h2.7"/>
<path d="M261.5 164.3h7.8M261.5 171.2h.7M261.5 162.9h.7M261.6 168.1h2.3M261.6 166h2.3M261.7 168.4h2.6M261.7 165.7h2.6M261.7 169.5h2.7M261.7 164.6h7.3M261.9 168.8h2.7M261.9 165.3h3.1M262 169.1h2.5"/>
<path d="M262 165h6.7M263.6 170.5h.3M263.6 163.6h3.6M263.6 167l.1 .6 .3 .6 .7 .5-.8 2-.3-.2M263.6 167a1.78 1.78 0 0 1 1.8-1.7 1.78 1.78 0 0 1 1.7 1.8M264.5 163.2h1.8M264.5 162.9h1.7M264.6 162.5h1.6M264.6 162.2h1.5M264.6 161.8h1.5M264.7 161.5h1.4M265.7 165.3h3.2"/>
<path d="M266.1 168.8h2.8M266.2 169.1h2.5M266.4 169.5h2.6M266.5 168.4h2.5M266.5 165.7h2.5M266.5 169.8h2.8M266.7 170.2h2.9M266.8 170.5h.4M266.8 168.1h2.4M266.8 166h2.4M267 167.7h4M267 166.3h4"/>
<path d="M267.1 166.7h3.9M267.1 167.4l-.3 .8-.8 .5 .9 2 .3-.2M267.1 167.4h3.9M267.1 167.1v.3M267.1 167h3.9M267.7 170.5h2.2M267.7 163.6h2.2M268.1 170.9h1.4M268.1 163.2h1.4M268.5 171.2h.7M268.5 162.9h.7M271 167.7l-1.8 .2-.5 1.2 1.2 1.5-1 1-1.5-1.2-.2 .1"/>
<path d="M271 166.3v1.4M271 166.3l-1.8-.1-.5-1.2 1.2-1.5-1-.9-1.5 1.1-1.1-.5-.2-1.8h-1.4l-.2 1.8-1.2 .5-1.4-1.1-1 .9 1.1 1.5-.5 1.2-1.8 .1v1.4l1.8 .2 .5 1.2-1.1 1.5 1 1 1.4-1.2 .3 .1"/>
</g>
<g fill="none" stroke="#008000" stroke-width=".21">
<path d="M252.7 19.8h-12.7v17.7M262.8 19.8h5.1M26.6 29.9h2.6M39.3 29.9h5.1M41.9 29.9v22.9h15.2M44.4 35v15.2h12.7M52 32.5h15.3M57.1 32.5v7.6h-2.5M102.8 32.5h10.2M123.1 32.5h5.1M135.8 32.5h5.1v22.8h-5.1M184.1 35h7.6v2.5"/>
<path d="M191.7 24.8h-20.3v22.9h20.3M242.5 29.9h7.6M245 37.5v2.6h-5M255.2 37.5h5.1M49.5 40.1v7.6h7.6M102.8 40.1h10.2M102.8 55.3h10.2M102.8 47.7h10.2M123.1 40.1h5.1M123.1 55.3h5.1M123.1 47.7h5.1M135.8 40.1h5.1"/>
<path d="M135.8 47.7h5.1M166.3 55.3v15.2h25.4M173.9 55.3h17.8M179 40.1h12.7v2.5M240 47.7h10.1M240 42.6h10.1M240 50.2h10.1M240 45.2h10.1M41.9 62.9v2.6M166.3 68h25.4M173.9 60.4h17.8M191.7 73.1v10.1h-17.8"/>
<path d="M240 70.5h25.4M240 68h10.1M240 60.4h10.1M240 62.9h10.1M240 65.5h22.8M240 75.6h10.1M240 73.1h10.1M31.7 95.9h7.6M31.7 98.5h7.6M41.9 85.8h-10.2v7.6M62.2 85.8v7.6M72.4 85.8v7.6"/>
<path d="M80 85.8h-25.4v5.1M80 90.9v22.8h38.1M100.3 88.3h5.1v5.1M100.3 90.9v17.7M100.3 85.8h17.8M110.4 85.8v7.6M118.1 95.9v2.6h15.2M168.9 90.9h5M184.1 90.9h5.1M240 90.9h10.1M240 93.4h10.1M240 95.9h10.1"/>
<path d="M240 85.8h10.1M240 88.3h10.1M31.7 103.6v5h86.4M54.6 106.1v2.5M62.2 101v7.6M72.4 101v7.6M105.4 103.6v5M110.4 101v7.6M245 118.8h22.9v2.5M247.6 116.3v2.5M257.7 118.8v2.5M26.6 129h38.1"/>
<path d="M34.3 129v15.2M41.9 129v7.6M47 129v5M54.6 129v5M62.2 129v15.2h2.5M74.9 136.6h-15.2v10.1M100.3 129h7.6v15.2h-7.6M163.8 134h15.2M163.8 129h15.2M163.8 131.5h15.2M173.9 121.3v2.6h5.1M176.5 131.5v10.2"/>
<path d="M179 126.4h-15.2v-15.2h48.2v20.3M206.9 134h2.6v5.1h-2.6v2.6h-20.3M206.9 123.9v-10.2h-38v20.3M206.9 126.4h10.2M206.9 129h7.7v17.7h-43.2v-15.2M206.9 131.5h12.7M257.7 129v5M267.9 129v5h-22.9M34.3 151.8v27.9h88.8v-15.2M41.9 146.7v15.3M41.9 151.8h22.8M47 141.7v10.1"/>
<path d="M52 154.3h12.7M54.6 144.2v5.1h10.1M62.2 159.4h2.5M64.7 156.9h-2.5v22.8M64.7 146.7h-15.2v7.6M100.3 154.3h2.5v25.4M100.3 156.9h2.5M100.3 159.4h2.5M100.3 151.8h12.7v10.2h2.5v2.5M100.3 149.3h7.6v5M100.3 146.7h22.8M115.5 146.7v5.1"/>
<path d="M123.1 141.7v15.2M41.9 172.1v5.1M49.5 164.5v15.2M62.2 162h2.5M107.9 162v17.7M115.5 174.7v2.5h-86.3M158.7 174.7h2.5M158.7 164.5h5.1M158.7 169.6h5.1"/>
</g>
<g fill="#008000" stroke="#008000" stroke-width=".21">
<circle cx="166.3" cy="70.5" r=".51"/>
<circle cx="166.3" cy="60.4" r=".51"/>
<circle cx="166.3" cy="68" r=".51"/>
<circle cx="105.4" cy="108.6" r=".51"/>
<circle cx="100.3" cy="108.6" r=".51"/>
<circle cx="72.4" cy="108.6" r=".51"/>
<circle cx="62.2" cy="108.6" r=".51"/>
<circle cx="110.4" cy="108.6" r=".51"/>
<circle cx="54.6" cy="108.6" r=".51"/>
<circle cx="102.8" cy="156.9" r=".51"/>
<circle cx="102.8" cy="159.4" r=".51"/>
<circle cx="62.2" cy="159.4" r=".51"/>
<circle cx="62.2" cy="162" r=".51"/>
<circle cx="49.5" cy="179.7" r=".51"/>
<circle cx="62.2" cy="179.7" r=".51"/>
<circle cx="102.8" cy="179.7" r=".51"/>
<circle cx="107.9" cy="179.7" r=".51"/>
<circle cx="184.1" cy="40.1" r=".51"/>
<circle cx="257.7" cy="134" r=".51"/>
<circle cx="247.6" cy="134" r=".51"/>
<circle cx="140.9" cy="55.3" r=".51"/>
<circle cx="140.9" cy="47.7" r=".51"/>
<circle cx="140.9" cy="40.1" r=".51"/>
<circle cx="209.5" cy="139.1" r=".51"/>
<circle cx="41.9" cy="29.9" r=".51"/>
<circle cx="41.9" cy="52.8" r=".51"/>
<circle cx="118.1" cy="98.5" r=".51"/>
<circle cx="191.7" cy="35" r=".51"/>
<circle cx="110.4" cy="85.8" r=".51"/>
<circle cx="257.7" cy="118.8" r=".51"/>
<circle cx="247.6" cy="118.8" r=".51"/>
<circle cx="62.2" cy="129" r=".51"/>
<circle cx="41.9" cy="129" r=".51"/>
<circle cx="47" cy="129" r=".51"/>
<circle cx="54.6" cy="129" r=".51"/>
<circle cx="34.3" cy="129" r=".51"/>
<circle cx="72.4" cy="85.8" r=".51"/>
<circle cx="62.2" cy="85.8" r=".51"/>
<circle cx="54.6" cy="85.8" r=".51"/>
<circle cx="57.1" cy="32.5" r=".51"/>
<circle cx="59.7" cy="146.7" r=".51"/>
<circle cx="115.5" cy="162" r=".51"/>
<circle cx="41.9" cy="151.8" r=".51"/>
<circle cx="47" cy="151.8" r=".51"/>
<circle cx="41.9" cy="177.2" r=".51"/>
<circle cx="115.5" cy="146.7" r=".51"/>
<circle cx="123.1" cy="146.7" r=".51"/>
<circle cx="179" cy="47.7" r=".51"/>
<circle cx="171.4" cy="24.8" r=".51"/>
<circle cx="191.7" cy="75.6" r=".51"/>
<circle cx="250.1" cy="19.8" r=".51"/>
<circle cx="171.4" cy="131.5" r=".51"/>
<circle cx="176.5" cy="131.5" r=".51"/>
<circle cx="168.9" cy="134" r=".51"/>
<circle cx="212" cy="131.5" r=".51"/>
</g>
<g font-size="2.8" fill="#808080">
<text x="21.6" y="19.8">PROGRAMABLE SWITCH</text>
<text x="31.7" y="23.6">S1</text>
<text x="82.5" y="22.3">LEDS FOR FUEL, CHARGING AND BOOTLOADING INDICATION</text>
<text x="170.4" y="21.3">3.3V</text>
<text x="179" y="19.8">ATMEGA8 CONTROLLER CIRCUIT</text>
<text x="267.9" y="19.8">5V_USB</text>
<text x="20.9" y="27.6">V_BA</text>
<text x="27.1" y="27.6">TT</text>
<text x="45.4" y="28.3">D1</text>
<text x="50.5" y="30.6">BAV70</text>
<text x="64.7" y="32.5">TPS_EN</text>
<text x="92.7" y="32.5">WHITE_LED</text>
<text x="181.6" y="35">RST</text>
<text x="196.8" y="33.7">MEGA8-AI</text>
<text x="21.6" y="36.3">SOFT_BUTTON</text>
<text x="52" y="37.1">D2</text>
<text x="92.7" y="40.1">BLUE_LED</text>
<text x="257.7" y="37.5">CHARGER_STAT</text>
<text x="54.6" y="42.4">1N5817</text>
<text x="57.1" y="47.7">5V_USB</text>
<text x="92.7" y="47.7">RED_LED</text>
<text x="171.1" y="44.8">0.1uF</text>
<text x="174.3" y="42.2">C1</text>
<text x="250.1" y="42.6">BATT_CHARGE_LEVEL</text>
<text x="250.1" y="45.2">RED_LED</text>
<text x="250.1" y="47.7">WHITE_LED</text>
<text x="57.1" y="52.8">SW_IP</text>
<text x="57.1" y="50.2">LATCH_TPS</text>
<text x="250.1" y="50.2">BLUE_LED</text>
<text x="34.9" y="58.6">R1</text>
<text x="92.7" y="55.3">GREEN_LED</text>
<text x="179" y="55.3">XTAL1</text>
<text x="34" y="61.4">10k</text>
<text x="92.7" y="62.9">THESE LEDS SHOULD BE MOUNTED</text>
<text x="92.7" y="65.5">UNDER EYE(SIDES OF PROG BUTTON)</text>
<text x="179" y="60.4">XTAL2</text>
<text x="250.1" y="60.4">BT_TX</text>
<text x="250.1" y="62.9">BT_RX</text>
<text x="250.1" y="65.5">SOFT_RX</text>
<text x="92.7" y="68">OF DIABETO</text>
<text x="250.1" y="68">SW_IP</text>
<text x="250.1" y="70.6">SOFT_TX</text>
<text x="250.1" y="75.6">LATCH_TPS</text>
<text x="250.1" y="73.1">BT_WAKE</text>
<text x="21.6" y="80.7">LIPO 3.7V/55mAH USB CHARGER</text>
<text x="44.4" y="82.7">F1</text>
<text x="82.5" y="82.7">U1</text>
<text x="85.1" y="78.2">RPROG = 2K, CHARGE CURRENT = 500mA</text>
<text x="112.3" y="83.5">V_BATT</text>
<text x="172.9" y="79.7">3.3V</text>
<text x="59.7" y="85.8">5V</text>
<text x="62.7" y="85.8">_USB</text>
<text x="250.1" y="88.3">CONTROL_SEL</text>
<text x="250.1" y="85.8">PWM_CH_A</text>
<text x="38.1" y="95.4">DATA-</text>
<text x="43.7" y="90.9">PTC0603</text>
<text x="63.7" y="95.6">C33</text>
<text x="73.9" y="95.6">C21</text>
<text x="82.5" y="96">MCP73831</text>
<text x="112" y="95.6">C11</text>
<text x="119" y="94.4">820k</text>
<text x="120" y="91.6">R11</text>
<text x="168.9" y="93.4">XTAL2</text>
<text x="189.2" y="93.4">XTAL1</text>
<text x="250.1" y="90.9">MOSI</text>
<text x="250.1" y="93.4">MISO</text>
<text x="250.1" y="96">SCK</text>
<text x="38.1" y="100.3">DATA+</text>
<text x="63.7" y="100.7">0.1uF</text>
<text x="73.9" y="100.7">4.7uF</text>
<text x="99.5" y="99.2">R10</text>
<text x="112" y="100.7">4.7uF</text>
<text x="123.2" y="98.5">BATT_CHARGE_LEVEL</text>
<text x="166.3" y="101">NOTE</text>
<text x="196.8" y="101">IC1</text>
<text x="101.5" y="102">2k</text>
<text x="118.9" y="107.1">1.2M</text>
<text x="119.8" y="104.3">R12</text>
<text x="166.3" y="103.6">EXTERNAL CRYSTAL IS USED TO STABILIZE SOFTUART</text>
<text x="118.1" y="113.7">CHARGER_STAT</text>
<text x="234.9" y="111.2">LIPO 3.7V/55mAH BATTERY</text>
<text x="172.9" y="117.8">3.3V</text>
<text x="236.8" y="116.5">V_BATT</text>
<text x="26.6" y="121.3">POWER SUPPLY</text>
<text x="259.3" y="123.5">C9</text>
<text x="269.4" y="123.5">C10</text>
<text x="20.9" y="126.7">V_BA</text>
<text x="27.1" y="126.7">TT</text>
<text x="156.2" y="129">SOFT_TX</text>
<text x="156.2" y="131.5">CONTROL_SEL</text>
<text x="217.1" y="126.4">SOFT_RX</text>
<text x="219.7" y="131.5">RING</text>
<text x="259.3" y="126">47nF</text>
<text x="269.4" y="126">2.2uF</text>
<text x="53.8" y="134.8">R15</text>
<text x="54.3" y="137.6">10k</text>
<text x="74.9" y="136.6">TPS_EN</text>
<text x="161.2" y="134">TIP</text>
<text x="36" y="139.9">R14</text>
<text x="37.1" y="142.7">2M</text>
<text x="45.9" y="141.3">0</text>
<text x="47.3" y="141.3">.1uF</text>
<text x="48.5" y="138.7">C6</text>
<text x="69.8" y="141.7">U2</text>
<text x="122.1" y="138.1">3.3V</text>
<text x="175.2" y="142.4">10k</text>
<text x="175.2" y="140.2">R</text>
<text x="177" y="140.2">13</text>
<text x="28.2" y="148.9">C5</text>
<text x="28.2" y="151.4">10uF</text>
<text x="52" y="151.8">UVLO_3V</text>
<text x="52" y="154.4">REF_GND</text>
<text x="116.3" y="155.4">1.2M</text>
<text x="117.3" y="152.6">R18</text>
<text x="156.2" y="151.8">DUAL SPDT SWITCH</text>
<text x="43.6" y="157.6">R17</text>
<text x="44.2" y="160.5">10k</text>
<text x="124.7" y="159.1">C8</text>
<text x="135.8" y="159.4">2.5MM AUDIO JACK</text>
<text x="36" y="165.3">R16</text>
<text x="69.8" y="167.1">TPS61200</text>
<text x="117.3" y="167.8">R19</text>
<text x="124.7" y="164.1">22uF</text>
<text x="161.2" y="164.5">TIP</text>
<text x="35.2" y="168.1">220k</text>
<text x="116.4" y="170.6">220k</text>
<text x="161.2" y="169.6">RING</text>
<text x="21.6" y="177.2">REF_GND</text>
<text x="135.8" y="179.8">NOTE</text>
<text x="135.8" y="182.3">SOFT_TX WILL CONNECT TO TIP</text>
<text x="135.8" y="184.8">SOFT_RX WILL CONNECT TO RING</text>
<text x="19" y="189.9">REF_GND IS LOGICAL GND AND IT SHOULD BE CONNECTED</text>
<text x="19" y="187.4">NOTE</text>
<text x="135.8" y="187.4">GND WILL CONNECT TO BASE</text>
<text x="135.8" y="189.9">OF 2.5 MM JACK</text>
<text x="19" y="192.4">TO COMMON GND AT THE GND PIN OF TPS61200</text>
</g>
<g font-size="2.8" fill="#800000">
<text x="54.6" y="96">1</text>
<text x="54.6" y="103.6">2</text>
</g>
<g font-size="2.4" fill="#808080">
<text x="30.2" y="29.6">1</text>
<text x="37.2" y="29.6">3</text>
<text x="30.2" y="32.1">2</text>
<text x="37.2" y="32.1">4</text>
<text x="192.1" y="37.2">29</text>
<text x="199.1" y="38.3">PC6(/RESET)</text>
<text x="221.3" y="40.8">PC1(ADC1)</text>
<text x="221.3" y="38.3">PC0(ADC0)</text>
<text x="237.2" y="39.7">24</text>
<text x="237.2" y="37.2">23</text>
<text x="192.1" y="42.3">21</text>
<text x="192.1" y="44.8">20</text>
<text x="192.1" y="47.3">18</text>
<text x="199.1" y="43.4">GND</text>
<text x="199.1" y="45.9">AREF</text>
<text x="221.3" y="45.9">PC3(ADC3)</text>
<text x="221.3" y="43.4">PC2(ADC2)</text>
<text x="237.2" y="47.3">27</text>
<text x="237.2" y="44.8">26</text>
<text x="237.2" y="42.3">25</text>
<text x="199.1" y="48.5">AVCC</text>
<text x="216.3" y="48.5">PC4(ADC4/SDA)</text>
<text x="216.5" y="51">PC5(ADC5/SCL)</text>
<text x="226.9" y="53.5">ADC6</text>
<text x="237.2" y="52.4">19</text>
<text x="237.2" y="49.9">28</text>
<text x="193.3" y="55">7</text>
<text x="199.1" y="56.1">PB6(XTAL1/TOSC1)</text>
<text x="226.9" y="56.1">ADC7</text>
<text x="237.2" y="55">22</text>
<text x="193.3" y="60">8</text>
<text x="199.1" y="61.2">PB7(XTAL2/TOSC2)</text>
<text x="222.5" y="61.2">PD0(RXD)</text>
<text x="222.7" y="63.7">PD1(TXD)</text>
<text x="237.2" y="65.1">32</text>
<text x="237.2" y="62.6">31</text>
<text x="237.2" y="60">30</text>
<text x="193.3" y="67.7">3</text>
<text x="193.3" y="70.2">5</text>
<text x="199.1" y="68.8">GND</text>
<text x="199.1" y="71.3">GND</text>
<text x="219.5" y="71.3">PD4(XCK/T0)</text>
<text x="222.3" y="68.8">PD3(INT1)</text>
<text x="222.3" y="66.2">PD2(INT0)</text>
<text x="237.2" y="70.2">2</text>
<text x="237.2" y="67.7">1</text>
<text x="193.3" y="72.7">4</text>
<text x="193.3" y="75.3">6</text>
<text x="199.1" y="73.9">VCC</text>
<text x="199.1" y="76.4">VCC</text>
<text x="222.2" y="76.4">PD6(AIN0)</text>
<text x="224.5" y="73.9">PD5(T1)</text>
<text x="237.2" y="77.8">11</text>
<text x="237.2" y="75.3">10</text>
<text x="237.2" y="72.7">9</text>
<text x="222.2" y="78.9">PD7(AIN1)</text>
<text x="237.2" y="82.9">12</text>
<text x="81" y="85.4">4</text>
<text x="84.9" y="86.6">VIN VBAT</text>
<text x="89.1" y="89.1">PROG</text>
<text x="98.1" y="85.4">3</text>
<text x="98.1" y="88">5</text>
<text x="217.8" y="89.1">PB2(SS/OC1B)</text>
<text x="221.3" y="86.6">PB1(OC1A)</text>
<text x="223.5" y="84">PB0(ICP)</text>
<text x="237.2" y="88">14</text>
<text x="237.2" y="85.4">13</text>
<text x="22.3" y="94.2">VCC</text>
<text x="54.2" y="93.6" transform="rotate(-90 54.2 93.6)">P$1</text>
<text x="81" y="90.5">1</text>
<text x="84.9" y="91.6">STAT VSS</text>
<text x="98.1" y="90.5">2</text>
<text x="172.3" y="90.5">P$2</text>
<text x="172.9" y="91.6">XTA</text>
<text x="176.9" y="91.6">L</text>
<text x="178" y="91.6">1XTAL2</text>
<text x="181.9" y="90.5">P$1</text>
<text x="216.7" y="91.6">PB3(MOSI/OC2)</text>
<text x="221.7" y="94.2">PB4(MISO)</text>
<text x="237.2" y="95.6">17</text>
<text x="237.2" y="93.1">16</text>
<text x="237.2" y="90.5">15</text>
<text x="23.8" y="101.8">NC</text>
<text x="24.1" y="99.3">D+</text>
<text x="24.6" y="96.7">D-</text>
<text x="55.3" y="99.5" transform="rotate(-90 55.3 99.5)">12</text>
<text x="222.7" y="96.7">PB5(SCK)</text>
<text x="22.1" y="104.3">GND</text>
<text x="54.2" y="107.2" transform="rotate(-90 54.2 107.2)">P$2</text>
<text x="180.6" y="123.5">1</text>
<text x="186.4" y="124.6">VCC</text>
<text x="195.1" y="124.6">NO2</text>
<text x="204.2" y="123.5">10</text>
<text x="63.7" y="128.6">P$1</text>
<text x="72.2" y="129.7">1</text>
<text x="91.7" y="129.7">2</text>
<text x="97.6" y="128.6">P$2</text>
<text x="180.6" y="126.1">2</text>
<text x="180.6" y="128.6">3</text>
<text x="180.6" y="131.1">4</text>
<text x="186.4" y="127.2">NO1</text>
<text x="186.4" y="129.7">COM1</text>
<text x="193.4" y="127.2">COM2</text>
<text x="194.3" y="129.7">SEL2</text>
<text x="204.2" y="131.1">7</text>
<text x="204.2" y="128.6">8</text>
<text x="204.2" y="126.1">9</text>
<text x="180.6" y="133.7">5</text>
<text x="186.4" y="132.3">SEL1</text>
<text x="186.4" y="134.8">NC1</text>
<text x="194.8" y="134.8">GND</text>
<text x="195.3" y="132.3">NC2</text>
<text x="204.2" y="133.7">6</text>
<text x="66.3" y="143.8">5</text>
<text x="97.6" y="143.8">3</text>
<text x="66.3" y="146.4">6</text>
<text x="66.3" y="148.9">8</text>
<text x="72.2" y="147.5">EN</text>
<text x="72.2" y="145">VIN</text>
<text x="86.9" y="147.5">VOUT</text>
<text x="91.7" y="145">L</text>
<text x="97.6" y="148.9">1</text>
<text x="97.6" y="146.4">2</text>
<text x="66.3" y="154">9</text>
<text x="66.3" y="151.5">7</text>
<text x="72.2" y="155.1">GND</text>
<text x="72.2" y="150">PS</text>
<text x="72.2" y="152.6">UVLO</text>
<text x="86.7" y="155.1">PGND</text>
<text x="87.2" y="150">VAUX</text>
<text x="90.1" y="152.6">FB</text>
<text x="97.6" y="151.5">10</text>
<text x="97.6" y="154">4</text>
<text x="65.1" y="156.5">15</text>
<text x="65.1" y="161.6">12</text>
<text x="65.3" y="159.1">11</text>
<text x="72.2" y="157.7">PAD</text>
<text x="72.2" y="160.2">PAD</text>
<text x="88.6" y="160.2">PAD</text>
<text x="88.6" y="157.7">PAD</text>
<text x="97.6" y="159.1">13</text>
<text x="97.6" y="156.5">14</text>
<text x="72.2" y="162.7">PAD</text>
</g>
<g font-size="2" fill="#808080">
<text x="128.2" y="29.3">LED1</text>
<text x="128.2" y="35.3">WHITE</text>
<text x="241" y="35">GND</text>
<text x="128.2" y="36.9">LED2</text>
<text x="128.2" y="42.9">BLUE</text>
<text x="128.2" y="44.5">LED3</text>
<text x="182.6" y="45.2">GND</text>
<text x="128.2" y="50.5">RED</text>
<text x="128.2" y="52.1">LED4</text>
<text x="128.2" y="58.1">GREEN</text>
<text x="139.4" y="60.4">GND</text>
<text x="265.4" y="62.9">TP4</text>
<text x="267.9" y="65.5">TP3</text>
<text x="40.4" y="70.6">GND</text>
<text x="164.8" y="75.6">GND</text>
<text x="103.8" y="113.7">GND</text>
<text x="77.4" y="123.9">NR3015</text>
<text x="77.4" y="131.5">INDUCTOR-NR3015</text>
<text x="246.1" y="139.1">GND</text>
<text x="208" y="144.2">GND</text>
<text x="159.7" y="179.8">GND</text>
<text x="48" y="184.8">GND</text>
</g>
<text font-size="1.6" fill="#808080" x="191.7" y="139.1">TS3A5223</text>
</svg>
